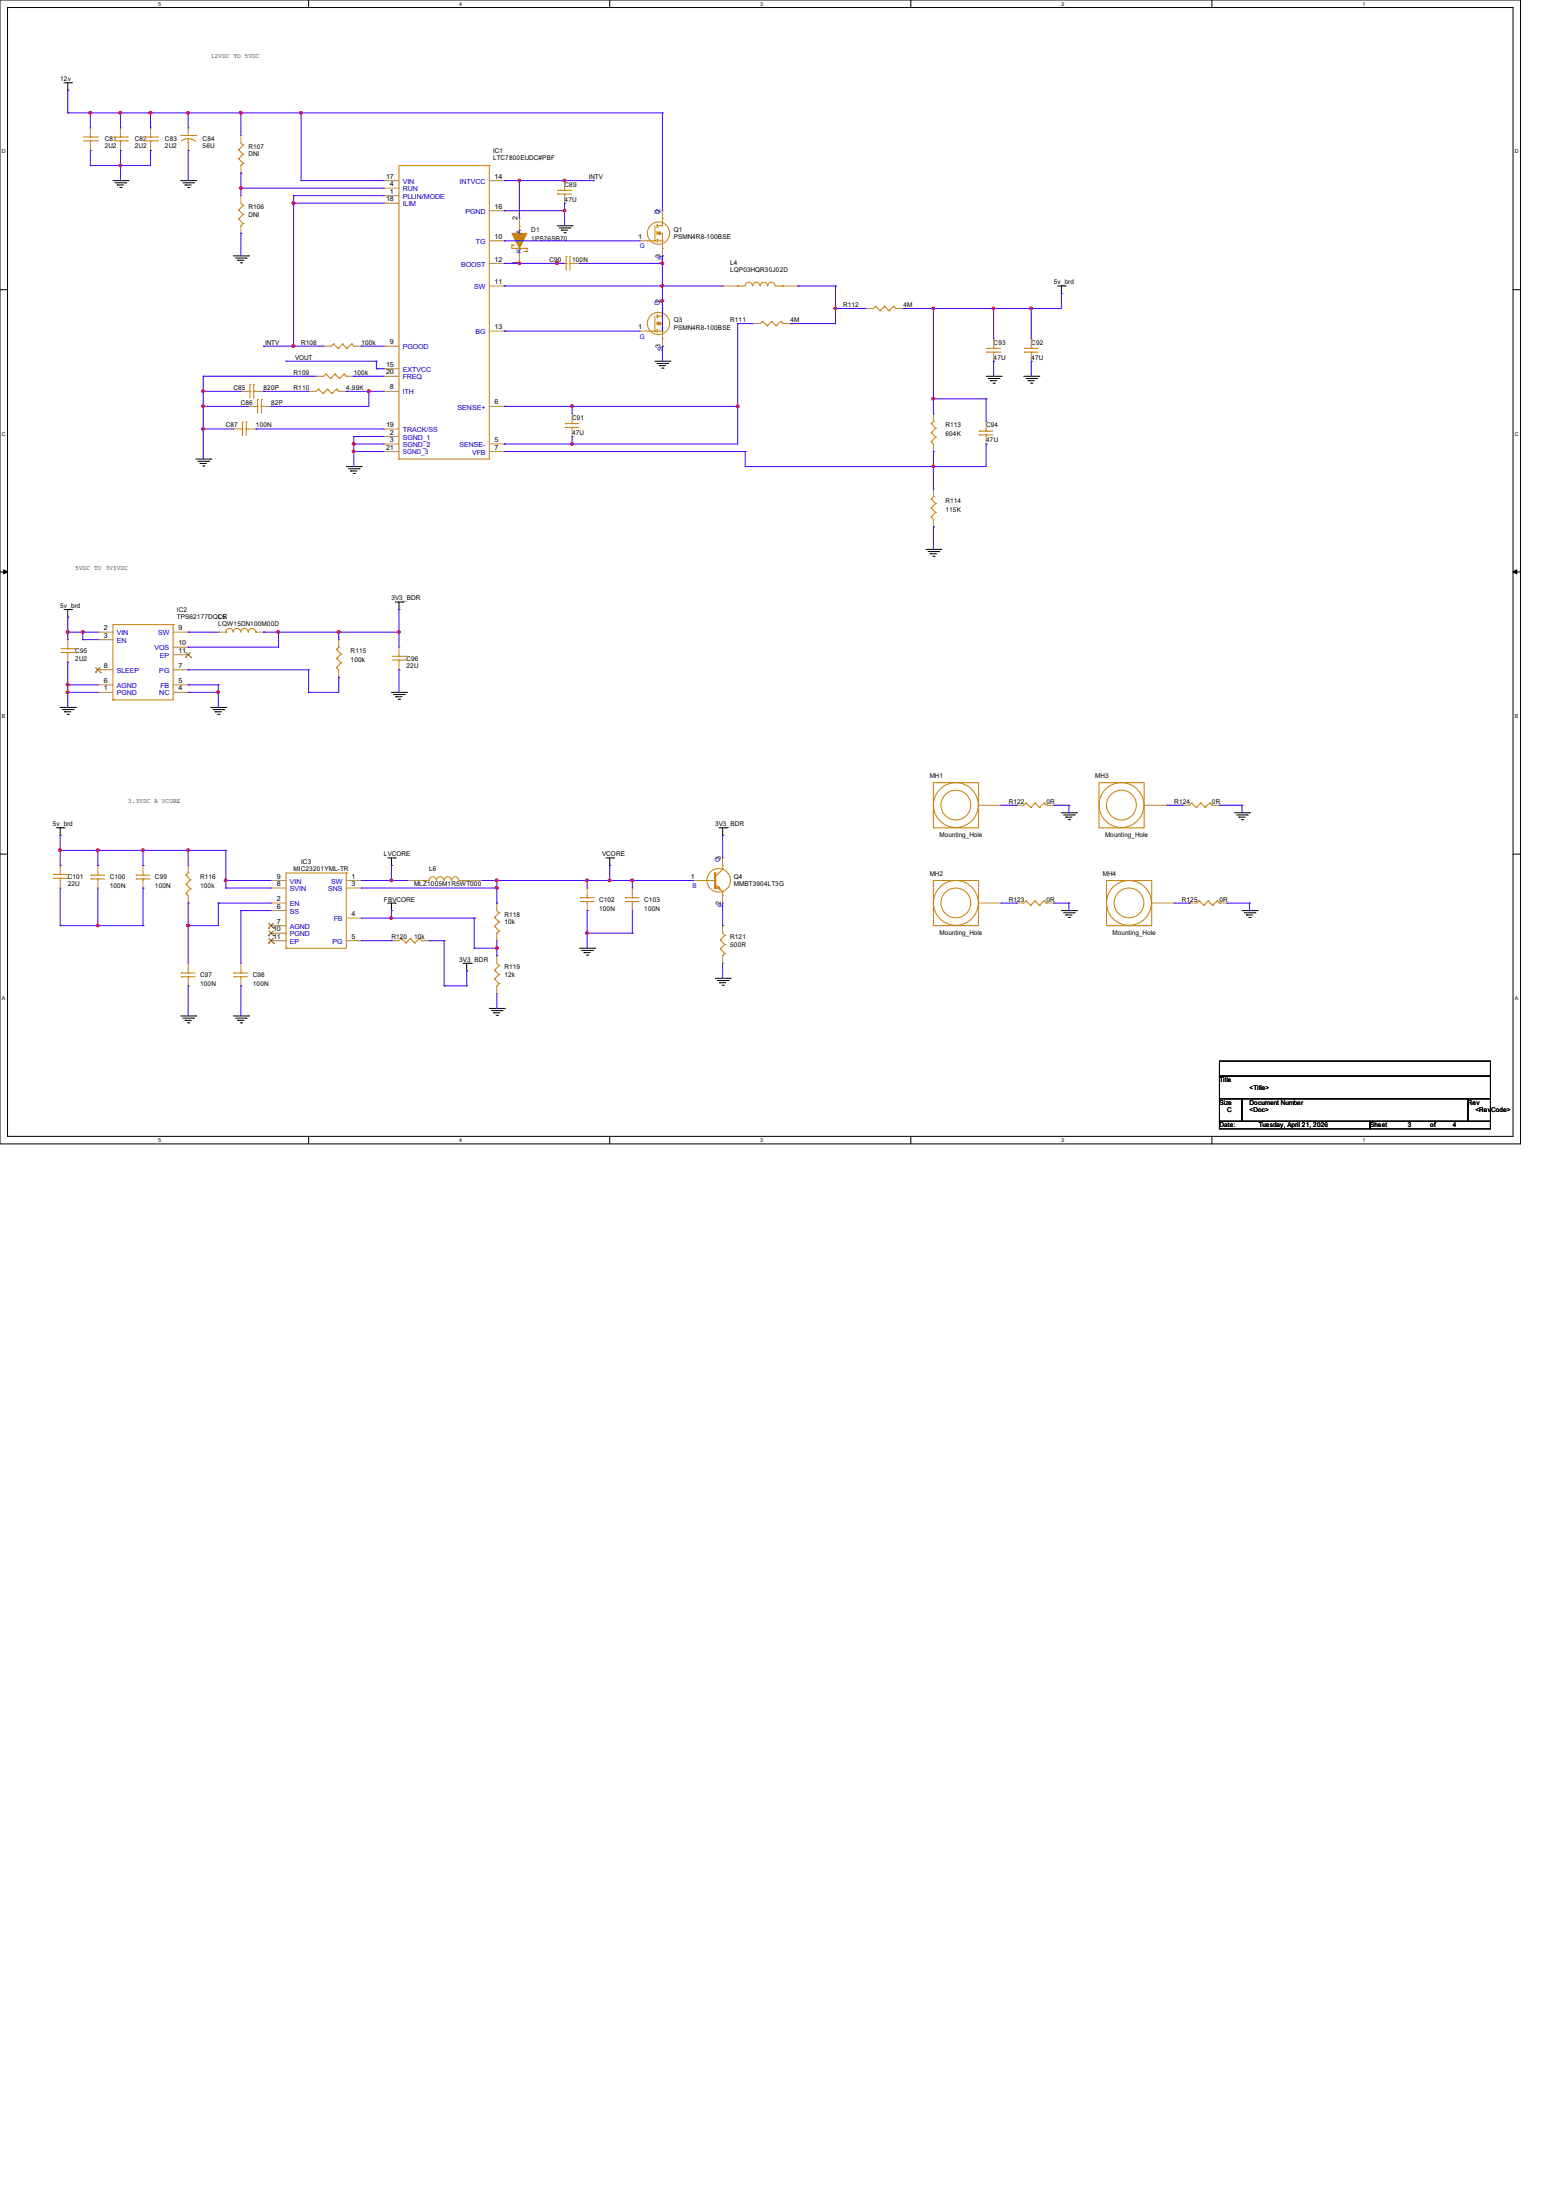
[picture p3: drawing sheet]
<svg xmlns="http://www.w3.org/2000/svg" width="210mm" height="297mm" viewBox="0 0 210 297" stroke-linecap="round" stroke-linejoin="round" font-family="sans-serif">
<path d="M0 0h205.2v154.4h-205.2zM1 1h203.2v152.4h-203.2z" fill="none" stroke="#000" stroke-width=".13"/>
<g fill="#fff">
<path d="M21.3 .1h.4v.8h-.4z"/>
<path d="M21.3 153.5h.4v.8h-.4z"/>
</g>
<path d="M41.7 0v1M41.7 153.4v1" fill="none" stroke="#000" stroke-width=".13"/>
<g fill="#fff">
<path d="M62 .1h.4v.8h-.4z"/>
<path d="M62 153.5h.4v.8h-.4z"/>
</g>
<path d="M82.3 0v1M82.3 153.4v1" fill="none" stroke="#000" stroke-width=".13"/>
<g fill="#fff">
<path d="M102.6 .1h.4v.8h-.4z"/>
<path d="M102.6 153.5h.4v.8h-.4z"/>
</g>
<path d="M122.9 0v1M122.9 153.4v1" fill="none" stroke="#000" stroke-width=".13"/>
<g fill="#fff">
<path d="M143.3 .1h.3v.8h-.3z"/>
<path d="M143.3 153.5h.3v.8h-.3z"/>
</g>
<path d="M163.6 0v1M163.6 153.4v1" fill="none" stroke="#000" stroke-width=".13"/>
<g fill="#fff">
<path d="M183.9 .1h.4v.8h-.4z"/>
<path d="M183.9 153.5h.4v.8h-.4z"/>
<path d="M.3 20.1h.5v.8h-.5z"/>
<path d="M204.5 20.1h.5v.8h-.5z"/>
<path d="M.3 58.2h.5v.8h-.5z"/>
<path d="M204.5 58.2h.5v.8h-.5z"/>
</g>
<path d="M0 39.1h1M204.2 39.1h1" fill="none" stroke="#000" stroke-width=".13"/>
<g fill="#fff">
<path d="M.3 96.3h.4v.8h-.4z"/>
<path d="M204.5 96.3h.4v.8h-.4z"/>
</g>
<path d="M0 77.2h1M204.2 77.2h1" fill="none" stroke="#000" stroke-width=".13"/>
<path d="M.5 76.9l.5 .3-.5 .3zM204.2 77.2l.5-.3v.6z" fill="#000" stroke="#000" stroke-width=".13"/>
<g fill="#fff">
<path d="M.3 134.4h.4v.8h-.4z"/>
<path d="M204.5 134.4h.4v.8h-.4z"/>
</g>
<g fill="none" stroke="#000" stroke-width=".13">
<path d="M8.6 11.2h1.1M9.1 12.2h.1M9.1 11.2v1M9.7 11.2h.1M15.2 24.4h2.1M15.5 24.7h1.5M15.8 25h.1M15.8 25h.9M16.2 25.3h.1M16.3 25.3h.1M17 24.7h.1M17.3 24.4h.1"/>
<path d="M24.4 24.4h2M24.7 24.7h1.4M25 25h.1M25 25h.8M25.3 25.3h.2M25.5 25.3h.1M26.1 24.7h.1M26.4 24.4h.1M31.5 34.5h2M31.8 34.8h1.4M32.1 35.1h.1M32.1 35.1h.8"/>
<path d="M32.4 35.5h.2M32.6 35.5h.1M33.2 34.8h.1M33.5 34.5h.1M75.2 30.5h2M75.5 30.8h1.4M75.8 31.1h.1M75.8 31.1h.8M76.1 31.4h.2M76.3 31.4h.1M76.9 30.8h.1M77.2 30.5h.1"/>
<path d="M142.7 38.6h1.1M143.3 39.6h.1M143.3 38.6v1M143.8 38.6h.1M88.4 48.8h2M88.7 49.1h1.4M89 49.4h.1M89 49.4h.8M89.3 49.7h.2M89.5 49.7h.1M90.1 49.1h.1M90.4 48.8h.1"/>
<path d="M133.1 50.8h2M133.4 51.1h1.4M133.7 51.4h.1M133.7 51.4h.8M134 51.7h.2M134.2 51.7h.1M134.8 51.1h.1M135.1 50.8h.1M138.2 50.8h2M138.5 51.1h1.4M138.8 51.4h.1M138.8 51.4h.8"/>
<path d="M139.1 51.7h.2M139.3 51.7h.1M139.9 51.1h.1M140.2 50.8h.1M26.4 62h2M26.7 62.3h1.5M27 62.6h.1M27 62.6h.9M27.3 62.9h.2M27.5 62.9h.1M28.2 62.3h.1M28.4 62h.1"/>
<path d="M46.7 63h2.1M47 63.3h1.5M47.3 63.6h.1M47.3 63.6h.9M47.7 63.9h.1M47.8 63.9h.1M48.5 63.3h.1M48.8 63h.1M125 74.2h2M125.3 74.5h1.4M125.6 74.8h.1M125.6 74.8h.8"/>
<path d="M125.9 75.1h.2M126.1 75.1h.1M126.7 74.5h.1M127 74.2h.1M8.1 95.5h2.1M8.4 95.8h1.5M8.6 82.3h1.1M8.7 96.1h.1M8.7 96.1h.9M9.1 96.4h.1M9.1 83.3h.1M9.1 82.3v1"/>
<path d="M9.2 96.4h.1M9.7 82.3h.1M9.9 95.8h.1M10.2 95.5h.1M28.4 95.5h2.1M28.7 95.8h1.5M29 96.1h.1M29 96.1h.9M29.4 96.4h.1M29.5 96.4h.1M30.2 95.8h.1M30.5 95.5h.1"/>
<path d="M52.8 93.5h2.1M53.1 93.8h1.5M53.3 81.3h1.1M53.4 94.1h.1M53.4 94.1h.9M53.8 94.4h.1M53.8 82.3h.1M53.8 81.3v1M53.9 94.4h.1M54.4 81.3h.1M54.6 93.8h.1M54.9 93.5h.1"/>
<path d="M0 115.3h1M7.6 111.8h1M8.1 112.8h.1M8.1 111.8v1M8.6 111.8h.1M52.3 115.8h1M52.8 116.8h.1M52.8 115.8v1M53.3 115.8h.1M81.8 115.8h1M82.3 116.8h.1M82.3 115.8v1"/>
<path d="M82.8 115.8h.1M97 111.8h1M97.5 112.8h.1M97.5 111.8v1M98 111.8h.1M143.3 109.7h2M143.6 110h1.4M143.8 110.3h.1M143.8 110.3h.9M144.2 110.7h.2M144.4 110.7h.1M145 110h.1"/>
<path d="M145.3 109.7h.1M166.6 109.7h2.1M166.9 110h1.5M167.2 110.3h.1M167.2 110.3h.9M167.6 110.7h.1M167.7 110.7h.1M168.4 110h.1M168.7 109.7h.1M204.2 115.3h1M24.4 137.2h2M24.7 137.5h1.4"/>
<path d="M25 137.8h.1M25 137.8h.8M25.3 138.1h.2M25.5 138.1h.1M26.1 137.5h.1M26.4 137.2h.1M31.5 137.2h2M31.8 137.5h1.4M32.1 137.8h.1M32.1 137.8h.8M32.4 138.1h.2M32.6 138.1h.1"/>
<path d="M33.2 137.5h.1M33.5 137.2h.1M52.3 121.9h1M52.8 122.9h.1M52.8 121.9v1M53.3 121.9h.1M62.5 130h1M63 131.1h.1M63 130v1.1M63.5 130h.1M66 136.1h2.1M66.3 136.4h1.5"/>
<path d="M66.6 136.7h.1M66.6 136.7h.9M67 137.1h.1M67.1 137.1h.1M67.8 136.4h.1M68.1 136.1h.1M78.2 128h2.1M78.5 128.3h1.5M78.8 128.6h.1M78.8 128.6h.9M79.2 128.9h.1M79.3 128.9h.1"/>
<path d="M80 128.3h.1M80.3 128h.1M96.5 132.1h2.1M96.8 132.4h1.5M97.1 132.7h.1M97.1 132.7h.9M97.5 133h.1M97.6 133h.1M98.3 132.4h.1M98.6 132.1h.1M143.3 122.9h2M143.6 123.2h1.4"/>
<path d="M143.8 123.5h.1M143.8 123.5h.9M144.2 123.9h.2M144.4 123.9h.1M145 123.2h.1M145.3 122.9h.1M167.6 122.9h2.1M167.9 123.2h1.5M168.2 123.5h.1M168.2 123.5h.9M168.6 123.9h.1M168.7 123.9h.1"/>
<path d="M169.4 123.2h.1M169.7 122.9h.1M164.6 143.3h36.6v2h-36.6zM164.6 145.3h36.6v3h-36.6zM164.6 148.3h3v3.1h-3zM164.6 151.4h20.3v1h-20.3zM167.6 148.3h30.5v3.1h-30.5zM184.9 151.4h16.3v1h-16.3zM198.1 148.3h3.1v3.1h-3.1z"/>
</g>
<g fill="none" stroke="#cc8006" stroke-width=".13">
<path d="M11.3 19h1.8M11.3 18.5h1.8M12.2 18.5h.1M12.2 19h.1M12.2 18.3v.2M12.2 19v.3M13.1 19h.1M13.1 18.5h.1M15.3 19h1.9M15.3 18.5h1.9M16.3 18.5h.1M16.3 19h.1"/>
<path d="M16.3 18.3v.2M16.3 19v.3M17.2 19h.1M17.2 18.5h.1M19.4 19h1.9M19.4 18.5h1.9M20.3 18.5h.1M20.3 19h.1M20.3 18.3v.2M20.3 19v.3M21.3 19h.1M21.3 18.5h.1"/>
<path d="M24.4 18.3h2M25.4 19.3h.1M25.4 18.7l.5 .1 .5 .3M25.4 18.7l-.5 .1-.5 .2M25.4 18.7v.6M26.4 18.3h.1M32.5 19.3l.3 .3M32.8 19.6h.1M32.8 19.6l-.6 .6M32.2 20.2h.1M32.2 21.4h.1M32.2 28.4h.1"/>
<path d="M32.2 29.5h.1M32.2 20.2l.6 .6M32.2 21.4l.6 .7M32.2 28.4l.6 .6M32.2 29.5l.6 .7M32.5 22.4h.1M32.5 30.5h.1M32.5 27.4l.3 .3M32.8 20.8h.1M32.8 22.1h.1M32.8 27.7h.1M32.8 29h.1"/>
<path d="M32.8 30.2h.1M32.8 20.8l-.6 .6M32.8 22.1l-.3 .3M32.8 27.7l-.6 .7M32.8 29l-.6 .5M32.8 30.2l-.3 .3M66 22.4h.1M66 22.4h-12.2v39.6M66 22.4v39.6h-12.2M69.1 33.1h.1M69.1 33.1v.4h2M69.1 33.1h.4"/>
<path d="M70.1 33.5h.1M70.1 30.5h.1M70.1 30.5v1M70.1 33.5v1M70.7 34h.4M71.1 33.5h.1M71.1 34h.1M71.1 33.5v.5M75.3 25.7h.1M75.3 26.2h.1M75.3 25.7h1.8M75.3 26.2h1.8"/>
<path d="M76.2 26.2h.1M76.2 25.7h.1M76.2 25.4v.3M76.2 26.2v.2M76.2 35.6h.2M76.4 35.6h.1M76.4 34.6h.1M76.4 34.6v1.9M76.9 34.6h.1M76.9 35.6h.1M76.9 35.6h.3M76.9 34.6v1.9"/>
<path d="M87.4 32.5h1M88.4 32.5h.1M88.4 30.5v2M88.7 31.5h.1M88.7 30.5h.1M88.7 30.7h.1M88.7 32.3h.1M88.7 31.3h.1M88.7 31.5h.7v2M88.7 32.5h.7M88.7 30.3v.4M88.7 31.3v.4"/>
<path d="M88.7 32.3v.4M89.4 33.5h.1M89.4 29.5h.1M89.4 32.5h.1M89.4 29.5v1h-.7M99.6 38.6h.1M101.6 38.6a.49 .49 0 0 0-.5-.5 .49 .49 0 0 0-.5 .5h-1M102.6 38.6a.49 .49 0 0 0-.5-.5 .49 .49 0 0 0-.5 .5M103.6 38.6a.49 .49 0 0 0-.5-.5 .49 .49 0 0 0-.5 .5M104.6 38.6a.49 .49 0 0 0-.5-.5 .49 .49 0 0 0-.5 .5M104.6 38.6h1.1M105.7 38.6h.1"/>
<path d="M32.5 57.9h.2M32.7 57.9h.1M32.7 57h.1M32.7 57v1.8M33.2 57h.1M33.2 57.9h.1M33.2 57.9h.3M33.2 57v1.8M33.5 52.8h.2M33.7 52.8h.1M33.7 51.9h.1M33.7 51.9v1.9"/>
<path d="M34.2 51.9h.1M34.2 52.8h.1M34.2 52.8h.3M34.2 51.9v1.9M34.5 54.9h.3M34.8 54.9h.1M34.8 53.9h.1M34.8 53.9v1.9M35.3 53.9h.1M35.3 54.9h.1M35.3 54.9h.3M35.3 53.9v1.9"/>
<path d="M43 52.5h.1M43 52.5l-.3 .3M43 52.5l.6 .6M43.6 53.1h.1M44 50.5h.1M44 50.5l-.3 .3M44 50.5l.6 .6M44.2 52.5h.1M44.2 52.5l-.6 .6M44.2 52.5l.6 .6M44.6 51.1h.1M44.8 53.1h.1"/>
<path d="M45 46.4h.1M45 46.4l-.3 .3M45 46.4l.6 .6M45.2 50.5h.1M45.2 50.5l-.6 .6M45.2 50.5l.6 .6M45.4 52.5h.1M45.4 52.5l-.6 .6M45.4 52.5l.3 .3M45.6 47h.1M45.7 52.8h.1M45.8 51.1h.1"/>
<path d="M46.2 46.4h.1M46.2 46.4l-.6 .6M46.2 46.4l.6 .6M46.4 50.5h.1M46.4 50.5l-.6 .6M46.4 50.5l.3 .3M46.7 50.8h.1M46.8 47h.1M47.5 46.4h.1M47.5 46.4l-.7 .6M47.5 46.4l.3 .3M47.8 46.7h.1"/>
<path d="M76.3 57.2h.1M76.3 57.7h.1M76.3 57.2h1.8M76.3 57.7h1.8M77.2 57.7h.1M77.2 57.2h.1M77.2 56.9v.3M77.2 57.7v.2M87.4 44.7h1M88.4 44.7h.1M88.4 42.7v2M88.7 43.7h.1"/>
<path d="M88.7 42.7h.1M88.7 42.9h.1M88.7 44.5h.1M88.7 43.5h.1M88.7 43.7h.7v2M88.7 42.5v.4M88.7 43.5v.4M88.7 44.5v.4M88.7 44.7h.7M89.4 45.7h.1M89.4 41.7h.1M89.4 44.7h.1"/>
<path d="M89.4 41.7v1h-.7M102.9 43.4h.1M102.9 43.4l-.3 .3M102.9 43.4l.6 .6M103.5 44h.1M104.1 43.4h.1M104.1 43.4l-.6 .6M104.1 43.4l.6 .6M104.7 44h.1M105.4 43.4h.1M105.4 43.4l-.7 .6M105.4 43.4l.3 .3"/>
<path d="M105.7 43.7h.1M118.2 41.4h.1M118.2 41.4l-.3 .3M118.2 41.4l.6 .6M118.8 42h.1M119.4 41.4h.1M119.4 41.4l-.6 .6M119.4 41.4l.6 .6M120 42h.1M120.6 41.4h.1M120.6 41.4l-.6 .6M120.6 41.4l.3 .3"/>
<path d="M120.9 41.7h.1M125.7 59.6h.1M125.7 58.4h.1M125.7 57.2h.1M125.7 59.6l.3 .3M125.7 58.4l.6 .6M125.7 57.2l.6 .6M126 56.9h.1M126 56.9l-.3 .3M126.3 59h.1M126.3 57.8h.1M126.3 59l-.6 .6"/>
<path d="M126.3 57.8l-.6 .6M132.2 58.2h.1M132.2 58.7h.1M132.2 58.2h1.8M132.2 58.7h1.8M133.1 58.7h.1M133.1 58.2h.1M133.1 57.9v.3M133.1 58.7v.2M133.2 47h.1M133.2 47.5h.1M133.2 47h1.8"/>
<path d="M133.2 47.5h1.8M134.1 47.5h.1M134.1 47h.1M134.1 46.7v.3M134.1 47.5v.3M138.3 47h.1M138.3 47.5h.1M138.3 47h1.8M138.3 47.5h1.8M139.2 47.5h.1M139.2 47h.1M139.2 46.7v.3"/>
<path d="M139.2 47.5v.3M53.8 62h.1M125.7 69.8h.1M125.7 68.6h.1M125.7 67.4h.1M125.7 69.8l.3 .3M125.7 68.6l.6 .6M125.7 67.4l.6 .6M126 67.1h.1M126 67.1l-.3 .3M126.3 69.2h.1M126.3 68h.1"/>
<path d="M126.3 69.2l-.6 .6M126.3 68l-.6 .6M8.2 88.1h1.9M8.2 87.6h1.9M9.1 87.6h.1M9.1 88.1h.1M9.1 87.4v.2M9.1 88.1v.3M10.1 88.1h.1M10.1 87.6h.1M15.2 94.5h.1M23.4 84.3h.1"/>
<path d="M23.4 84.3h-8.2v10.2M23.4 84.3v10.2h-8.2M30.5 85.3h.1M31.5 85.3a.49 .49 0 0 0-.5-.5 .49 .49 0 0 0-.5 .5M32.5 85.3a.49 .49 0 0 0-.5-.5 .49 .49 0 0 0-.5 .5M33.5 85.3a.49 .49 0 0 0-.5-.5 .49 .49 0 0 0-.5 .5M34.5 85.3a.49 .49 0 0 0-.5-.5 .49 .49 0 0 0-.5 .5M34.5 85.3h.1M45.4 90.1h.1M45.4 88.9h.1M45.4 87.7h.1M45.4 90.1l.3 .3"/>
<path d="M45.4 88.9l.6 .6M45.4 87.7l.6 .6M45.7 87.4h.1M45.7 87.4l-.3 .3M46 89.5h.1M46 88.3h.1M46 89.5l-.6 .6M46 88.3l-.6 .6M52.9 89.1h1.9M52.9 88.6h1.9M53.8 88.6h.1M53.8 89.1h.1"/>
<path d="M53.8 88.4v.2M53.8 89.1v.3M54.8 89.1h.1M54.8 88.6h.1M7.2 118.6h1.9M7.2 118.1h1.9M8.1 118.1h.1M8.1 118.6h.1M8.1 117.9v.2M8.1 118.6v.3M9.1 118.6h.1M9.1 118.1h.1"/>
<path d="M12.3 118.2h.1M12.3 118.7h.1M12.3 118.2h1.8M12.3 118.7h1.8M13.2 118.7h.1M13.2 118.2h.1M13.2 117.9v.3M13.2 118.7v.2M18.4 118.2h.1M18.4 118.7h.1M18.4 118.2h1.8M18.4 118.7h1.8"/>
<path d="M19.3 118.7h.1M19.3 118.2h.1M19.3 117.9v.3M19.3 118.7v.2M25.1 119.4h.1M25.1 118.2h.1M25.1 119.4l.6 .6M25.1 118.2l.6 .6M25.4 117.9h.1M25.4 117.9l-.3 .3M25.7 120h.1M25.7 118.8h.1"/>
<path d="M25.7 120l-.6 .6M25.7 118.8l-.6 .6M46.7 117.9h.1M46.7 117.9h-8.1v10.1M46.7 117.9v10.1h-8.1M56.9 118.9h.1M58.9 118.9a.49 .49 0 0 0-.5-.5 .49 .49 0 0 0-.5 .5h-1M59.9 118.9a.49 .49 0 0 0-.5-.5 .49 .49 0 0 0-.5 .5M60.9 118.9a.49 .49 0 0 0-.5-.5 .49 .49 0 0 0-.5 .5M61.9 118.9a.49 .49 0 0 0-.5-.5 .49 .49 0 0 0-.4 .5M62 118.9h1M63 118.9h.1"/>
<path d="M94.5 118.9h2M96.5 118.9h.1M96.5 119.4l1 1M97.5 117.3h.1M97.5 116.8h.1M97.5 117.3l-1 1.1M97.5 116.8v.5M126 105.7h6.1v6.1h-6.1zM126 118.9h6.1v6.1h-6.1zM129 105.7a3 3 0 0 0-2.7 4.3 3 3 0 0 0 5 .6 3 3 0 0 0-1.5-4.8l-.7-.1M129 106.7a2.01 2.01 0 0 0-1.8 2.8 2.01 2.01 0 0 0 3.3 .5 2.01 2.01 0 0 0-.9-3.2l-.5-.1M129 118.9a3 3 0 0 0-2.7 4.3 3 3 0 0 0 5 .6 3 3 0 0 0-1.5-4.8l-.7-.1"/>
<path d="M129 119.9a2.01 2.01 0 0 0-1.8 2.8 2.01 2.01 0 0 0 3.3 .5 2.01 2.01 0 0 0-.9-3.2l-.5-.1M138.5 108.4h.1M138.5 108.4l-.3 .3M138.5 108.4l.6 .6M139.1 109h.1M139.7 108.4h.1M139.7 108.4l-.6 .6M139.7 108.4l.6 .6M140.3 109h.1M140.9 108.4h.1M140.9 108.4l-.6 .6M140.9 108.4l.3 .3"/>
<path d="M141.2 108.7h.1M148.3 105.7h6.1v6.1h-6.1zM149.4 118.9h6v6.1h-6zM151.4 105.7a3 3 0 0 0-2.8 4.3 3 3 0 0 0 5.1 .6 3 3 0 0 0-1.6-4.8l-.6-.1M151.4 106.7a2.01 2.01 0 0 0-1.9 2.8 2.01 2.01 0 0 0 3.4 .5 2.01 2.01 0 0 0-.9-3.2l-.5-.1M152.4 118.9a3 3 0 0 0-2.8 4.3 3 3 0 0 0 5.1 .6 3 3 0 0 0-1.5-4.8l-.7-.1M152.4 119.9a2.01 2.01 0 0 0-1.9 2.8 2.01 2.01 0 0 0 3.4 .5 2.01 2.01 0 0 0-.9-3.2l-.5-.1M160.8 108.4h.1M160.8 108.4l-.3 .3M160.8 108.4l.7 .6M161.5 109h.1M162.1 108.4h.1"/>
<path d="M162.1 108.4l-.6 .6M162.1 108.4l.5 .6M162.6 109h.1M163.3 108.4h.1M163.3 108.4l-.7 .6M163.3 108.4l.3 .3M163.6 108.7h.1M24.5 131.4h.1M24.5 131.9h.1M24.5 131.4h1.8M24.5 131.9h1.8M25.1 120.6h.1"/>
<path d="M25.1 120.6l.3 .3M25.4 131.9h.1M25.4 131.4h.1M25.4 131.1v.3M25.4 131.9v.2M31.6 131.4h.1M31.6 131.9h.1M31.6 131.4h1.8M31.6 131.9h1.8M32.5 131.9h.1M32.5 131.4h.1M32.5 131.1v.3"/>
<path d="M32.5 131.9v.2M38.6 128h.1M54.1 126.7h.1M54.1 126.7l-.3 .3M54.1 126.7l.7 .6M54.8 127.3h.1M55.4 126.7h.1M55.4 126.7l-.6 .6M55.4 126.7l.6 .6M56 127.3h.1M56.6 126.7h.1M56.6 126.7l-.6 .6"/>
<path d="M56.6 126.7l.3 .3M56.9 127h.1M66.8 131h.1M66.8 132.2h.1M66.8 123.9h.1M66.8 125.1h.1M66.8 131l.6 .6M66.8 132.2l.6 .6M66.8 123.9l.6 .6M66.8 125.1l.6 .6M67.1 133.1h.1M67.1 126h.1"/>
<path d="M67.1 130l.3 .3M67.1 122.9l.3 .3M67.4 130.3h.1M67.4 131.6h.1M67.4 132.8h.1M67.4 123.2h.1M67.4 124.5h.1M67.4 125.7h.1M67.4 130.3l-.6 .7M67.4 131.6l-.6 .6M67.4 132.8l-.3 .3M67.4 123.2l-.6 .7"/>
<path d="M67.4 124.5l-.6 .6M67.4 125.7l-.3 .3M78.3 121.2h.1M78.3 121.7h.1M78.3 121.2h1.9M78.3 121.7h1.9M79.2 121.7h.1M79.2 121.2h.1M79.2 120.9v.3M79.2 121.7v.2M84.4 121.2h.1M84.4 121.7h.1"/>
<path d="M84.4 121.2h1.9M84.4 121.7h1.9M85.3 121.7h.1M85.3 121.2h.1M85.3 120.9v.3M85.3 121.7v.2M97.2 126.9h.1M97.2 128.1h.1M97.2 126.9l.6 .6M97.2 128.1l.6 .6M97.5 129h.1M97.5 120.4h.1"/>
<path d="M97.5 120.9h.1M97.5 126l.3 .3M97.5 120.4v.5M97.8 126.3h.1M97.8 127.5h.1M97.8 128.7h.1M97.8 126.3l-.6 .6M97.8 127.5l-.6 .6M97.8 128.7l-.3 .3M138.5 121.6h.1M138.5 121.6l-.3 .3M138.5 121.6l.6 .6"/>
<path d="M139.1 122.2h.1M139.7 121.6h.1M139.7 121.6l-.6 .6M139.7 121.6l.6 .6M140.3 122.2h.1M140.9 121.6h.1M140.9 121.6l-.6 .6M140.9 121.6l.3 .3M141.2 121.9h.1M161.8 121.6h.1M161.8 121.6l-.3 .3M161.8 121.6l.7 .6"/>
<path d="M162.5 122.2h.1M163.1 121.6h.1M163.1 121.6l-.6 .6M163.1 121.6l.6 .6M163.7 122.2h.1M164.3 121.6h.1M164.3 121.6l-.6 .6M164.3 121.6l.3 .3M164.6 121.9h.1"/>
<circle cx="88.9" cy="31.5" r="1.5"/>
<circle cx="88.9" cy="43.7" r="1.5"/>
<circle cx="97" cy="118.9" r="1.59"/>
</g>
<g fill="none" stroke="#a84" stroke-width=".13">
<path d="M12.2 17.3h.1M12.2 17.3v1M12.2 19.3v1M16.3 17.3h.1M16.3 17.3v1M16.3 19.3v1M20.3 17.3h.1M20.3 17.3v1M20.3 19.3v1M25.4 17.3h.1M25.4 17.3v1M25.4 19.3v1"/>
<path d="M32.5 18.3h.1M32.5 18.3v1M12.2 20.3h.1M16.3 20.3h.1M20.3 20.3h.1M25.4 20.3h.1M32.5 23.4h.1M32.5 26.4h.1M32.5 31.5h.1M32.5 22.4v1M32.5 26.4v1M32.5 30.5v1"/>
<path d="M51.8 26.4h.1M51.8 25.4h.1M51.8 27.4h.1M51.8 24.4h.1M51.8 26.4h2M51.8 25.4h2M51.8 24.4h2M51.8 27.4h2M66 32.5h2.1M66 28.4h2.1M66 24.4h2.1M66 35.6h2.1"/>
<path d="M66 38.6h2.1M68.1 32.5h.1M68.1 28.4h.1M68.1 24.4h.1M68.1 35.6h.1M68.1 38.6h.1M70.1 35.6h.1M70.1 29.5h.1M70.1 29.5v1M70.1 34.5v1.1M75.2 35.6h.1M75.2 35.6h1"/>
<path d="M76.2 27.4h.1M76.2 24.4h.1M76.2 24.4v1M76.2 26.4v1M77.2 35.6h1M78.2 35.6h.1M86.4 32.5h.1M86.4 32.5h1M89.4 28.4h.1M89.4 34.5h.1M89.4 28.4v1.1M89.4 33.5v1"/>
<path d="M97.5 38.6h.1M97.5 38.6h2.1M105.7 38.6h2M107.7 38.6h.1M31.5 57.9h.1M31.5 57.9h1M32.5 52.8h.1M32.5 52.8h1M33.5 54.9h.1M33.5 54.9h1M33.5 57.9h1M34.5 57.9h.1"/>
<path d="M34.5 52.8h1.1M35.6 52.8h.1M35.6 54.9h1M36.6 54.9h.1M41.7 52.8h.1M41.7 52.8h1M42.7 50.8h.1M42.7 50.8h1M43.7 46.7h.1M43.7 46.7h1M45.7 52.8h1M46.7 52.8h.1"/>
<path d="M46.7 50.8h1.1M47.8 50.8h.1M47.8 46.7h1M48.8 46.7h.1M51.8 58.9h.1M51.8 59.9h.1M51.8 52.8h.1M51.8 46.7h.1M51.8 49.8h.1M51.8 50.8h.1M51.8 57.9h.1M51.8 58.9h2"/>
<path d="M51.8 59.9h2M51.8 52.8h2M51.8 46.7h2M51.8 49.8h2M51.8 50.8h2M51.8 57.9h2M66 59.9h2.1M66 54.9h2.1M66 44.7h2.1M68.1 59.9h.1M68.1 54.9h.1M68.1 44.7h.1"/>
<path d="M77.2 58.9h.1M77.2 55.9h.1M77.2 55.9v1M77.2 57.9v1M86.4 44.7h.1M86.4 44.7h1M89.4 40.6h.1M89.4 46.7h.1M89.4 40.6v1.1M89.4 45.7v1M101.6 43.7h.1M101.6 43.7h1"/>
<path d="M105.7 43.7h1M106.7 43.7h.1M116.8 41.7h.1M116.8 41.7h1.1M120.9 41.7h1M121.9 41.7h.1M126 55.9h.1M126 55.9v1M126 59.9v1.1M133.1 59.9h.1M133.1 56.9h.1M133.1 56.9v1"/>
<path d="M133.1 58.9v1M134.1 48.8h.1M134.1 45.7h.1M134.1 45.7v1M134.1 47.8v1M139.2 48.8h.1M139.2 45.7h.1M139.2 45.7v1M139.2 47.8v1M51.8 61h.1M51.8 61h2M66 61h2.1"/>
<path d="M68.1 61h.1M126 61h.1M126 71.1h.1M126 66h.1M126 66v1.1M126 70.1v1M9.1 86.4h.1M9.1 89.4h.1M9.1 86.4v1M9.1 88.4v1M13.2 93.5h.1M13.2 85.3h.1"/>
<path d="M13.2 86.4h.1M13.2 90.4h.1M13.2 92.5h.1M13.2 85.3h2M13.2 93.5h2M13.2 86.4h2M13.2 92.5h2M13.2 90.4h2M23.4 85.3h2M23.4 93.5h2M23.4 92.5h2M23.4 88.4h2"/>
<path d="M23.4 87.4h2M23.4 90.4h2M25.4 93.5h.1M25.4 92.5h.1M25.4 88.4h.1M25.4 87.4h.1M25.4 85.3h.1M25.4 90.4h.1M29.5 85.3h.1M29.5 85.3h1M34.5 85.3h1.1M35.6 85.3h.1"/>
<path d="M45.7 91.4h.1M45.7 86.4h.1M45.7 86.4v1M45.7 90.4v1M53.8 87.4h.1M53.8 90.4h.1M53.8 87.4v1M53.8 89.4v1M8.1 116.8h.1M8.1 119.9h.1M8.1 116.8v1.1M8.1 118.9v1"/>
<path d="M13.2 119.9h.1M13.2 116.8h.1M13.2 116.8v1.1M13.2 118.9v1M19.3 119.9h.1M19.3 116.8h.1M19.3 116.8v1.1M19.3 118.9v1M25.4 116.8h.1M25.4 116.8v1.1M36.6 118.9h.1M36.6 119.9h.1"/>
<path d="M36.6 118.9h2M36.6 119.9h2M46.7 118.9h2.1M46.7 119.9h2.1M48.8 118.9h.1M48.8 119.9h.1M54.9 118.9h.1M54.9 118.9h2M63 118.9h2M65 118.9h.1M79.2 119.9h.1M79.2 119.9v1"/>
<path d="M85.3 119.9h.1M85.3 119.9v1M93.5 118.9h.1M93.5 118.9h1M97.5 115.8h.1M97.5 115.8v1M132.1 108.7h3M135.1 108.7h.1M137.2 108.7h.1M137.2 108.7h1M141.2 108.7h1M142.2 108.7h.1"/>
<path d="M154.4 108.7h3.1M157.5 108.7h.1M159.5 108.7h.1M159.5 108.7h1M163.6 108.7h1M164.6 108.7h.1M25.4 133.1h.1M25.4 130h.1M25.4 121.9h.1M25.4 120.9v1M25.4 130v1.1M25.4 132.1v1"/>
<path d="M32.5 133.1h.1M32.5 130h.1M32.5 130v1.1M32.5 132.1v1M36.6 121.9h.1M36.6 127h.1M36.6 126h.1M36.6 125h.1M36.6 122.9h.1M36.6 127h2M36.6 121.9h2M36.6 126h2"/>
<path d="M36.6 125h2M36.6 122.9h2M46.7 127h2.1M46.7 124h2.1M48.8 124h.1M48.8 127h.1M52.8 127h.1M52.8 127h1M56.9 127h1M57.9 127h.1M67.1 129h.1M67.1 134.1h.1"/>
<path d="M67.1 121.9h.1M67.1 127h.1M67.1 121.9v1M67.1 126v1M67.1 129v1M67.1 133.1v1M79.2 122.9h.1M79.2 121.9v1M85.3 122.9h.1M85.3 121.9v1M97.5 125h.1M97.5 130h.1"/>
<path d="M97.5 121.9h.1M97.5 120.9v1M97.5 125v1M97.5 129v1M132.1 121.9h3M135.1 121.9h.1M137.2 121.9h.1M137.2 121.9h1M141.2 121.9h1M142.2 121.9h.1M155.4 121.9h3.1M158.5 121.9h.1"/>
<path d="M160.5 121.9h.1M160.5 121.9h1M164.6 121.9h1M165.6 121.9h.1"/>
</g>
<g fill="#cc8006" stroke="#cc8006" stroke-width=".13">
<path d="M88.7 31.5l.4-.2v.4z"/>
<path d="M88.7 43.7l.4-.2v.4z"/>
<path d="M69.1 31.5h2l-1 2z"/>
<path d="M96.8 119.9l.2-.2 .2 .4z"/>
</g>
<g fill="none" stroke="#804000" stroke-width=".13">
<path d="M12.9 90.8h.1M12.9 90.1l.6 .7M13.5 90.1l-.6 .7M13.5 90.8h.1M25.1 88.7h.1M25.1 88.1l.6 .6M25.7 88.1l-.6 .6M25.7 88.7h.1M36.2 127.3h.1M36.2 126.3h.1M36.2 125.3h.1M36.3 126.7l.6 .6"/>
<path d="M36.3 125.7l.6 .6M36.3 124.7l.6 .6M36.9 126.7l-.7 .6M36.9 125.7l-.7 .6M36.9 124.7l-.7 .6M36.9 127.3h.1M36.9 126.3h.1M36.9 125.3h.1"/>
</g>
<path d="M96.5 119.9h.1M96.5 117.9v2" fill="none" stroke="#cc8006" stroke-width=".3"/>
<g fill="none" stroke="#4200ff" stroke-width=".13">
<path d="M9.1 12.2h.1M9.1 15.2h.1M9.1 12.2v3M9.1 15.2h80.3M12.2 15.2h.1M12.2 15.2v2.1M16.3 15.2h.1M16.3 15.2v2.1M20.3 15.2h.1M20.3 15.2v2.1M25.4 15.2h.1M25.4 15.2v2.1"/>
<path d="M32.5 15.2h.1M32.5 15.2v3.1M40.6 15.2h.1M40.6 15.2v9.2M89.4 15.2h.1M89.4 15.2v13.2M12.2 20.3h.1M12.2 22.4h.1M12.2 20.3v2.1M16.3 22.4h.1M16.3 20.3h.1M16.3 20.3v4.1"/>
<path d="M20.3 20.3h.1M20.3 20.3v2.1h-8.1M25.4 20.3h.1M25.4 20.3v4.1M32.5 23.4h.1M32.5 31.5h.1M32.5 25.4h.1M32.5 23.4v3M32.5 31.5v3M32.5 25.4h19.3M39.6 26.4h.1M39.6 27.4h.1"/>
<path d="M39.6 26.4h12.2M39.6 27.4h12.2M39.6 26.4v20.3M40.6 24.4h.1M40.6 24.4h11.2M68.1 24.4h.1M68.1 28.4h.1M68.1 32.5h.1M68.1 35.6h.1M68.1 38.6h.1M68.1 24.4h12.2M68.1 28.4h8.1"/>
<path d="M68.1 32.5h18.3M68.1 35.6h8.1M68.1 38.6h29.4M70.1 24.4h.1M70.1 35.6h.1M70.1 24.4v5.1M75.2 35.6h.1M76.2 24.4h.1M76.2 27.4h.1M76.2 28.4h.1M76.2 27.4v3.1M78.2 35.6h.1"/>
<path d="M78.2 35.6h11.2M89.4 34.5h.1M89.4 35.6h.1M89.4 38.6h.1M89.4 34.5v10.2M107.7 38.6h.1M107.7 38.6h5.1M112.8 38.6h.1M112.8 38.6v5.1h-6.1M143.3 39.6h.1M143.3 39.6v2.1h-21.4M27.4 50.8h.1"/>
<path d="M27.4 52.8h.1M27.4 54.9h.1M27.4 57.9h.1M27.4 50.8h15.3M27.4 50.8v11.2M27.4 52.8h5.1M27.4 54.9h6.1M27.4 57.9h4.1M34.5 57.9h.1M34.5 57.9h17.3M35.6 46.7h.1M35.6 52.8h.1"/>
<path d="M35.6 46.7h8.1M35.6 52.8h6.1M36.6 54.9h.1M38.6 48.8h.1M38.6 48.8h12.2M39.6 46.7h.1M46.7 52.8h.1M46.7 52.8h5.1M47.8 58.9h.1M47.8 59.9h.1M47.8 50.8h.1M47.8 58.9h4"/>
<path d="M47.8 58.9v4.1M47.8 59.9h4M47.8 50.8h4M48.8 46.7h.1M48.8 46.7h3M49.8 52.8h.1M49.8 52.8v2.1h-13.2M50.8 49.8h.1M50.8 48.8h.1M50.8 49.8h1M50.8 48.8v1M68.1 44.7h.1"/>
<path d="M68.1 54.9h.1M68.1 59.9h.1M68.1 54.9h31.5M68.1 44.7h18.3M77.2 54.9h.1M77.2 58.9h.1M77.2 59.9h.1M77.2 54.9v1M77.2 58.9v1M89.4 40.6h.1M89.4 46.7h.1M89.4 46.7v2.1"/>
<path d="M99.6 43.7h.1M99.6 54.9h.1M99.6 43.7v16.2h-31.5M99.6 43.7h2M106.7 43.7h.1M112.8 41.7h.1M112.8 41.7h4M121.9 41.7h.1M126 41.7h.1M126 53.8h.1M126 41.7v14.2M126 53.8h7.1"/>
<path d="M133.1 53.8h.1M133.1 59.9h.1M133.1 53.8v3.1M133.1 59.9v3.1h-32.5M134.1 41.7h.1M134.1 48.8h.1M134.1 41.7v4M134.1 48.8v2M139.2 41.7h.1M139.2 48.8h.1M139.2 41.7v4M139.2 48.8v2"/>
<path d="M47.8 61h.1M47.8 61h4M68.1 61h.1M68.1 61h32.5M100.6 61h.1M100.6 63h.1M100.6 61v2M126 63h.1M126 61h.1M126 71.1h.1M126 61v5M126 71.1v3.1"/>
<path d="M9.1 85.3h.1M9.1 83.3h.1M9.1 89.4h.1M9.1 92.5h.1M9.1 93.5h.1M9.1 83.3v3.1M9.1 89.4v6.1M9.1 85.3h4.1M9.1 92.5h4.1M9.1 93.5h4.1M11.2 86.4h.1M11.2 85.3h.1"/>
<path d="M11.2 86.4h2M11.2 85.3v1.1M25.4 92.5h.1M25.4 93.5h.1M25.4 85.3h.1M25.4 87.4h.1M25.4 90.4h.1M25.4 85.3h4.1M25.4 92.5h4.1M25.4 93.5h4.1M25.4 90.4h16.3M29.5 92.5h.1"/>
<path d="M29.5 93.5h.1M29.5 92.5v3M35.6 85.3h.1M35.6 85.3h18.2M37.6 85.3h.1M37.6 85.3v2.1h-12.2M41.7 90.4h.1M41.7 93.5h.1M41.7 90.4v3.1M45.7 91.4h.1M45.7 85.3h.1M45.7 91.4v2.1h-4"/>
<path d="M45.7 85.3v1.1M53.8 85.3h.1M53.8 82.3h.1M53.8 90.4h.1M53.8 82.3v5.1M53.8 90.4v3.1M8.1 112.8h.1M8.1 116.8h.1M8.1 114.8h22.4M8.1 112.8v4M8.1 119.9v5.1M13.2 114.8h.1"/>
<path d="M13.2 116.8h.1M13.2 114.8v2M13.2 119.9v5.1M19.3 114.8h.1M19.3 116.8h.1M19.3 119.9h.1M19.3 114.8v2M19.3 119.9v5.1M25.4 114.8h.1M25.4 114.8v2M30.5 118.9h.1M30.5 119.9h.1"/>
<path d="M30.5 114.8h.1M30.5 118.9h6.1M30.5 119.9h6.1M30.5 114.8v5.1M48.8 118.9h6.1M48.8 119.9h18.3M52.8 118.9h.1M52.8 116.8v2.1M54.9 118.9h.1M65 118.9h28.5M67.1 119.9h.1M67.1 118.9h.1"/>
<path d="M67.1 118.9v3M79.2 118.9h.1M79.2 118.9v1M82.3 118.9h.1M82.3 116.8h.1M82.3 116.8v2.1M85.3 118.9h.1M85.3 118.9v1M93.5 118.9h.1M97.5 112.8h.1M97.5 112.8v3M135.1 108.7h2.1"/>
<path d="M137.2 108.7h.1M142.2 108.7h2.1M144.3 108.7h.1M144.3 109.7h.1M144.3 108.7v1M157.5 108.7h2M159.5 108.7h.1M164.6 108.7h3M167.6 108.7h.1M167.6 109.7h.1M167.6 108.7v1M8.1 125h.1"/>
<path d="M8.1 125h11.2M13.2 125h.1M19.3 125h.1M25.4 121.9h.1M25.4 125h.1M25.4 133.1h.1M25.4 121.9v8.1M25.4 133.1v4.1M29.5 121.9h.1M29.5 121.9v3.1h-4.1M29.5 121.9h7.1M32.5 122.9h.1"/>
<path d="M32.5 133.1h.1M32.5 122.9v7.1M32.5 133.1v4.1M32.5 122.9h4.1M48.8 124h15.2M48.8 127h4M52.8 124h.1M52.8 127h.1M52.8 122.9v1.1M57.9 127h2M59.9 127h.1M59.9 133.1h.1"/>
<path d="M59.9 127v6.1M59.9 133.1h3.1M63 133.1h.1M63 131.1h.1M63 131.1v2M64 124h.1M64 128h.1M64 124v4M64 128h3.1M67.1 121.9h.1M67.1 128h.1M67.1 136.1h.1"/>
<path d="M67.1 129h.1M67.1 127v2M67.1 134.1v2M79.2 126h.1M79.2 128h.1M79.2 122.9h.1M79.2 126h6.1M79.2 122.9v5.1M85.3 126h.1M85.3 122.9v3.1M97.5 125h.1M97.5 132.1h.1"/>
<path d="M97.5 121.9v3.1M97.5 130v2.1M135.1 121.9h2.1M137.2 121.9h.1M142.2 121.9h2.1M144.3 121.9h.1M144.3 122.9h.1M144.3 121.9v1M158.5 121.9h2M160.5 121.9h.1M165.6 121.9h3.1M168.7 121.9h.1"/>
<path d="M168.7 122.9h.1M168.7 121.9v1"/>
</g>
<g fill="#f00" stroke="#f00" stroke-width=".13">
<circle cx="47.7" cy="59.9" r=".18"/>
<circle cx="47.7" cy="61" r=".18"/>
<circle cx="16.2" cy="15.2" r=".18"/>
<circle cx="12.2" cy="15.2" r=".18"/>
<circle cx="20.3" cy="15.2" r=".18"/>
<circle cx="32.5" cy="15.2" r=".18"/>
<circle cx="25.4" cy="15.2" r=".18"/>
<circle cx="16.2" cy="22.3" r=".18"/>
<circle cx="32.5" cy="25.4" r=".18"/>
<circle cx="40.6" cy="15.2" r=".18"/>
<circle cx="39.6" cy="46.7" r=".18"/>
<circle cx="39.6" cy="27.4" r=".18"/>
<circle cx="27.4" cy="54.9" r=".18"/>
<circle cx="27.4" cy="52.8" r=".18"/>
<circle cx="49.8" cy="52.8" r=".18"/>
<circle cx="27.4" cy="57.9" r=".18"/>
<circle cx="70.1" cy="24.4" r=".18"/>
<circle cx="76.2" cy="24.4" r=".18"/>
<circle cx="76.2" cy="28.4" r=".18"/>
<circle cx="70.1" cy="35.6" r=".18"/>
<circle cx="75.2" cy="35.6" r=".18"/>
<circle cx="89.4" cy="35.6" r=".18"/>
<circle cx="89.4" cy="40.6" r=".18"/>
<circle cx="89.4" cy="38.6" r=".18"/>
<circle cx="77.2" cy="54.9" r=".18"/>
<circle cx="77.2" cy="59.9" r=".18"/>
<circle cx="112.8" cy="41.6" r=".18"/>
<circle cx="99.6" cy="54.9" r=".18"/>
<circle cx="139.2" cy="41.6" r=".18"/>
<circle cx="134.1" cy="41.6" r=".18"/>
<circle cx="126" cy="41.6" r=".18"/>
<circle cx="126" cy="53.8" r=".18"/>
<circle cx="126" cy="63" r=".18"/>
<circle cx="9.1" cy="85.3" r=".18"/>
<circle cx="11.2" cy="85.3" r=".18"/>
<circle cx="9.1" cy="92.4" r=".18"/>
<circle cx="9.1" cy="93.5" r=".18"/>
<circle cx="29.5" cy="93.5" r=".18"/>
<circle cx="37.6" cy="85.3" r=".18"/>
<circle cx="53.8" cy="85.3" r=".18"/>
<circle cx="45.7" cy="85.3" r=".18"/>
<circle cx="30.5" cy="118.9" r=".18"/>
<circle cx="25.4" cy="114.8" r=".18"/>
<circle cx="25.4" cy="125" r=".18"/>
<circle cx="8.1" cy="114.8" r=".18"/>
<circle cx="13.2" cy="114.8" r=".18"/>
<circle cx="19.3" cy="114.8" r=".18"/>
<circle cx="13.2" cy="125" r=".18"/>
<circle cx="52.8" cy="118.9" r=".18"/>
<circle cx="67" cy="119.9" r=".18"/>
<circle cx="52.8" cy="123.9" r=".18"/>
<circle cx="67" cy="128" r=".18"/>
<circle cx="67" cy="118.9" r=".18"/>
<circle cx="79.2" cy="118.9" r=".18"/>
<circle cx="79.2" cy="126" r=".18"/>
<circle cx="85.3" cy="118.9" r=".18"/>
<circle cx="82.3" cy="118.9" r=".18"/>
</g>
<g font-size=".9">
<text x="8.1" y="11">12v</text>
<text x="28.4" y="7.8">12VDC TO 5VDC</text>
<text x="14.1" y="19.1">C81</text>
<text x="14.1" y="20">2U2</text>
<text x="18.2" y="19.1">C82</text>
<text x="18.2" y="20">2U2</text>
<text x="22.3" y="19.1">C83</text>
<text x="22.3" y="20">2U2</text>
<text x="27.3" y="19.1">C84</text>
<text x="27.3" y="20">56U</text>
<text x="33.5" y="20.1">R107</text>
<text x="33.5" y="21.1">DNI</text>
<text x="66.5" y="20.6">IC1</text>
<text x="66.5" y="21.6">LTC7800EUDC#PBF</text>
<text x="33.5" y="28.2">R106</text>
<text x="33.5" y="29.3">DNI</text>
<text x="52.1" y="27.2">18</text>
<text x="52.1" y="24.1">17</text>
<text x="52.6" y="26.2">1</text>
<text x="52.6" y="25.1">4</text>
<text x="66.8" y="28.2">16</text>
<text x="66.8" y="24.1">14</text>
<text x="69.8" y="29.8" transform="rotate(-90 69.8 29.8)">2</text>
<text x="76.2" y="25.2">C89</text>
<text x="76.2" y="27.2">47U</text>
<text x="79.5" y="24.2">INTV</text>
<text x="66.8" y="32.3">10</text>
<text x="66.8" y="35.3">12</text>
<text x="69.8" y="35.8" transform="rotate(-90 69.8 35.8)">1</text>
<text x="71.7" y="31.3">D1</text>
<text x="71.7" y="32.5">1PS76SB70</text>
<text x="74.2" y="35.3">C90</text>
<text x="77.2" y="35.3">100N</text>
<text x="86.1" y="32.3">1</text>
<text x="89.2" y="34.8" transform="rotate(-90 89.2 34.8)">3</text>
<text x="90.9" y="31.3">Q1</text>
<text x="90.9" y="32.3">PSMN4R8-100BSE</text>
<text x="98.6" y="35.8">L4</text>
<text x="66.8" y="38.4">11</text>
<text x="98.6" y="36.8">LQP03HQR30J02D</text>
<text x="113.8" y="41.4">R112</text>
<text x="121.9" y="41.4">4M</text>
<text x="142.2" y="38.4">5v_brd</text>
<text x="35.8" y="46.5">INTV</text>
<text x="40.6" y="46.5">R108</text>
<text x="48.8" y="46.5">100k</text>
<text x="52.6" y="46.5">9</text>
<text x="66.8" y="44.4">13</text>
<text x="86.1" y="44.4">1</text>
<text x="89.2" y="47" transform="rotate(-90 89.2 47)">3</text>
<text x="90.9" y="43.5">Q3</text>
<text x="90.9" y="44.5">PSMN4R8-100BSE</text>
<text x="98.6" y="43.5">R111</text>
<text x="106.7" y="43.5">4M</text>
<text x="134.1" y="46.5">C93</text>
<text x="139.2" y="46.5">C92</text>
<text x="31.5" y="52.6">C85</text>
<text x="35.6" y="52.6">820P</text>
<text x="39.6" y="50.6">R109</text>
<text x="39.6" y="52.6">R110</text>
<text x="39.8" y="48.6">VOUT</text>
<text x="46.7" y="52.6">4.99K</text>
<text x="47.8" y="50.6">100k</text>
<text x="52.1" y="49.5">15</text>
<text x="52.1" y="50.5">20</text>
<text x="52.6" y="52.6">8</text>
<text x="134.1" y="48.6">47U</text>
<text x="139.2" y="48.6">47U</text>
<text x="30.5" y="57.7">C87</text>
<text x="32.5" y="54.7">C86</text>
<text x="34.5" y="57.7">100N</text>
<text x="36.6" y="54.7">82P</text>
<text x="52.1" y="57.7">19</text>
<text x="52.6" y="58.7">2</text>
<text x="52.6" y="59.7">3</text>
<text x="66.8" y="59.7">5</text>
<text x="66.8" y="54.6">6</text>
<text x="77.2" y="56.7">C91</text>
<text x="77.2" y="58.7">47U</text>
<text x="127.6" y="57.7">R113</text>
<text x="127.6" y="58.9">604K</text>
<text x="133.1" y="57.7">C94</text>
<text x="133.1" y="59.7">47U</text>
<text x="52.1" y="60.7">21</text>
<text x="66.8" y="60.7">7</text>
<text x="127.6" y="67.9">R114</text>
<text x="127.6" y="69.1">115K</text>
<text x="10.2" y="76.9">5VDC TO 3V3VDC</text>
<text x="8.1" y="82.1">5v_brd</text>
<text x="23.9" y="82.6">IC2</text>
<text x="23.9" y="83.6">TPS62177DQCR</text>
<text x="29.5" y="83.5">L5</text>
<text x="52.8" y="81.1">3V3_BDR</text>
<text x="10.2" y="88.2">C95</text>
<text x="10.2" y="89.2">2U2</text>
<text x="14" y="85.1">2</text>
<text x="14" y="86.1">3</text>
<text x="24.1" y="88.1">11</text>
<text x="24.1" y="87.1">10</text>
<text x="24.1" y="85.1">9</text>
<text x="29.5" y="84.5">LQW15DN100M00D</text>
<text x="47.3" y="88.2">R115</text>
<text x="47.3" y="89.4">100k</text>
<text x="54.9" y="89.2">C96</text>
<text x="14" y="93.2">1</text>
<text x="14" y="90.2">8</text>
<text x="14" y="92.2">6</text>
<text x="24.1" y="93.2">4</text>
<text x="24.1" y="92.2">5</text>
<text x="24.1" y="90.2">7</text>
<text x="54.9" y="90.2">22U</text>
<text x="125.5" y="105">MH1</text>
<text x="147.8" y="105">MH3</text>
<text x="7.1" y="111.5">5v_brd</text>
<text x="17.3" y="108.4">3.3VDC A VCORE</text>
<text x="96.5" y="111.5">3V3_BDR</text>
<text x="126.8" y="113">Mounting_Hole</text>
<text x="136.1" y="108.5">R122</text>
<text x="141.2" y="108.5">0R</text>
<text x="149.1" y="113">Mounting_Hole</text>
<text x="158.5" y="108.5">R124</text>
<text x="163.6" y="108.5">0R</text>
<text x="9.1" y="118.7">C101</text>
<text x="9.1" y="119.7">22U</text>
<text x="14.8" y="118.7">C100</text>
<text x="14.8" y="119.9">100N</text>
<text x="20.9" y="118.7">C99</text>
<text x="20.9" y="119.9">100N</text>
<text x="27" y="118.7">R116</text>
<text x="27" y="119.9">100k</text>
<text x="37.4" y="118.6">9</text>
<text x="37.4" y="119.6">8</text>
<text x="39.6" y="117.6">MIC23201YML-TR</text>
<text x="40.6" y="116.6">IC3</text>
<text x="47.5" y="118.6">1</text>
<text x="47.5" y="119.6">3</text>
<text x="51.8" y="115.6">LVCORE</text>
<text x="55.9" y="119.7">MLZ1005M1R5WT000</text>
<text x="57.9" y="117.6">L6</text>
<text x="81.3" y="115.6">VCORE</text>
<text x="93.3" y="118.6">1</text>
<text x="99.1" y="118.7">Q4</text>
<text x="99.1" y="119.7">MMBT3904LT3G</text>
<text x="125.5" y="118.2">MH2</text>
<text x="148.8" y="118.2">MH4</text>
<text x="36.9" y="125.7">10</text>
<text x="37.4" y="121.7">2</text>
<text x="37.4" y="124.7">7</text>
<text x="37.4" y="122.7">6</text>
<text x="47.5" y="123.7">4</text>
<text x="51.8" y="121.7">FBVCORE</text>
<text x="68.1" y="123.7">R118</text>
<text x="68.1" y="124.8">10k</text>
<text x="80.9" y="121.7">C102</text>
<text x="80.9" y="122.9">100N</text>
<text x="87" y="121.7">C103</text>
<text x="87" y="122.9">100N</text>
<text x="97.3" y="122.2" transform="rotate(-90 97.3 122.2)">2</text>
<text x="136.1" y="121.7">R123</text>
<text x="141.2" y="121.7">0R</text>
<text x="159.5" y="121.7">R125</text>
<text x="164.6" y="121.7">0R</text>
<text x="27" y="131.9">C97</text>
<text x="34.1" y="131.9">C98</text>
<text x="36.9" y="126.7">11</text>
<text x="47.5" y="126.7">5</text>
<text x="52.8" y="126.8">R120</text>
<text x="55.9" y="126.8">10k</text>
<text x="62" y="129.8">3V3_BDR</text>
<text x="68.1" y="130.9">R119</text>
<text x="68.1" y="131.9">12k</text>
<text x="98.6" y="126.8">R121</text>
<text x="98.6" y="127.8">500R</text>
<text x="126.8" y="126.2">Mounting_Hole</text>
<text x="150.2" y="126.2">Mounting_Hole</text>
<text x="27" y="133.1">100N</text>
<text x="34.1" y="133.1">100N</text>
<text x="164.6" y="146.1">Title</text>
<text x="164.6" y="149.1">Size</text>
<text x="168.7" y="147.1">&lt;Title&gt;</text>
<text x="168.7" y="149.1">Document Number</text>
<text x="198.1" y="149.1">Rev</text>
<text x="164.6" y="152.2">Date:</text>
<text x="165.6" y="150.2">C</text>
<text x="168.7" y="150.2">&lt;Doc&gt;</text>
<text x="169.9" y="152.2">Tuesday, April 21, 2026</text>
<text x="184.9" y="152.2">Sheet</text>
<text x="190" y="152.2">3</text>
<text x="193" y="152.2">of</text>
<text x="196.1" y="152.2">4</text>
<text x="199.1" y="150.2">&lt;RevCode&gt;</text>
</g>
<g font-size=".9" fill="#00c">
<text x="54.4" y="26.8">PLLIN/MODE</text>
<text x="54.4" y="25.8">RUN</text>
<text x="54.4" y="27.9">ILIM</text>
<text x="54.4" y="24.8">VIN</text>
<text x="62" y="24.8">INTVCC</text>
<text x="62.8" y="28.9">PGND</text>
<text x="89" y="29" transform="rotate(-90 89 29)">D2</text>
<text x="62.2" y="36">BOOST</text>
<text x="64.2" y="32.9">TG</text>
<text x="70.4" y="34.1" transform="rotate(-90 70.4 34.1)">K</text>
<text x="70.4" y="31.6" transform="rotate(-90 70.4 31.6)">A</text>
<text x="86.4" y="33.5">G</text>
<text x="89.5" y="35.1" transform="rotate(-90 89.5 35.1)">S</text>
<text x="64" y="39">SW</text>
<text x="89" y="41.1" transform="rotate(-90 89 41.1)">D2</text>
<text x="54.4" y="47.2">PGOOD</text>
<text x="64.2" y="45.1">BG</text>
<text x="86.4" y="45.7">G</text>
<text x="89.5" y="47.3" transform="rotate(-90 89.5 47.3)">S</text>
<text x="54.4" y="53.3">ITH</text>
<text x="54.4" y="50.2">EXTVCC</text>
<text x="54.4" y="51.2">FREQ</text>
<text x="54.4" y="59.4">SGND_1</text>
<text x="54.4" y="58.3">TRACK/SS</text>
<text x="61.8" y="55.3">SENSE+</text>
<text x="54.4" y="60.4">SGND_2</text>
<text x="54.4" y="61.3">SGND_3</text>
<text x="62" y="60.4">SENSE-</text>
<text x="63.7" y="61.4">VFB</text>
<text x="15.7" y="85.8">VIN</text>
<text x="15.7" y="86.8">EN</text>
<text x="20.9" y="87.8">VOS</text>
<text x="21.3" y="85.8">SW</text>
<text x="21.6" y="88.8">EP</text>
<text x="15.7" y="93.9">PGND</text>
<text x="15.7" y="90.8">SLEEP</text>
<text x="15.7" y="92.9">AGND</text>
<text x="21.5" y="93.9">NC</text>
<text x="21.5" y="90.8">PG</text>
<text x="21.7" y="92.9">FB</text>
<text x="39.1" y="119.3">VIN</text>
<text x="44.7" y="119.3">SW</text>
<text x="93.5" y="119.9">B</text>
<text x="97.2" y="116.3" transform="rotate(-90 97.2 116.3)">C3</text>
<text x="39.1" y="122.3">EN</text>
<text x="39.1" y="120.3">SVIN</text>
<text x="39.1" y="125.4">AGND</text>
<text x="39.1" y="123.4">SS</text>
<text x="44.3" y="120.3">SNS</text>
<text x="45" y="124.4">FB</text>
<text x="97.6" y="122.5" transform="rotate(-90 97.6 122.5)">E</text>
<text x="39.1" y="127.4">EP</text>
<text x="39.1" y="126.4">PGND</text>
<text x="44.9" y="127.4">PG</text>
</g>
<g font-size=".7">
<text x="21.3" y=".8">5</text>
<text x="62" y=".8">4</text>
<text x="102.6" y=".8">3</text>
<text x="143.3" y=".8">2</text>
<text x="183.9" y=".8">1</text>
<text x=".3" y="20.7">D</text>
<text x="204.5" y="20.7">D</text>
<text x=".3" y="58.8">C</text>
<text x="204.5" y="58.8">C</text>
<text x=".3" y="96.9">B</text>
<text x="204.5" y="96.9">B</text>
<text x=".3" y="135">A</text>
<text x="204.5" y="135">A</text>
<text x="21.3" y="154.2">5</text>
<text x="62" y="154.2">4</text>
<text x="102.6" y="154.2">3</text>
<text x="143.3" y="154.2">2</text>
<text x="183.9" y="154.2">1</text>
</g>
</svg>
